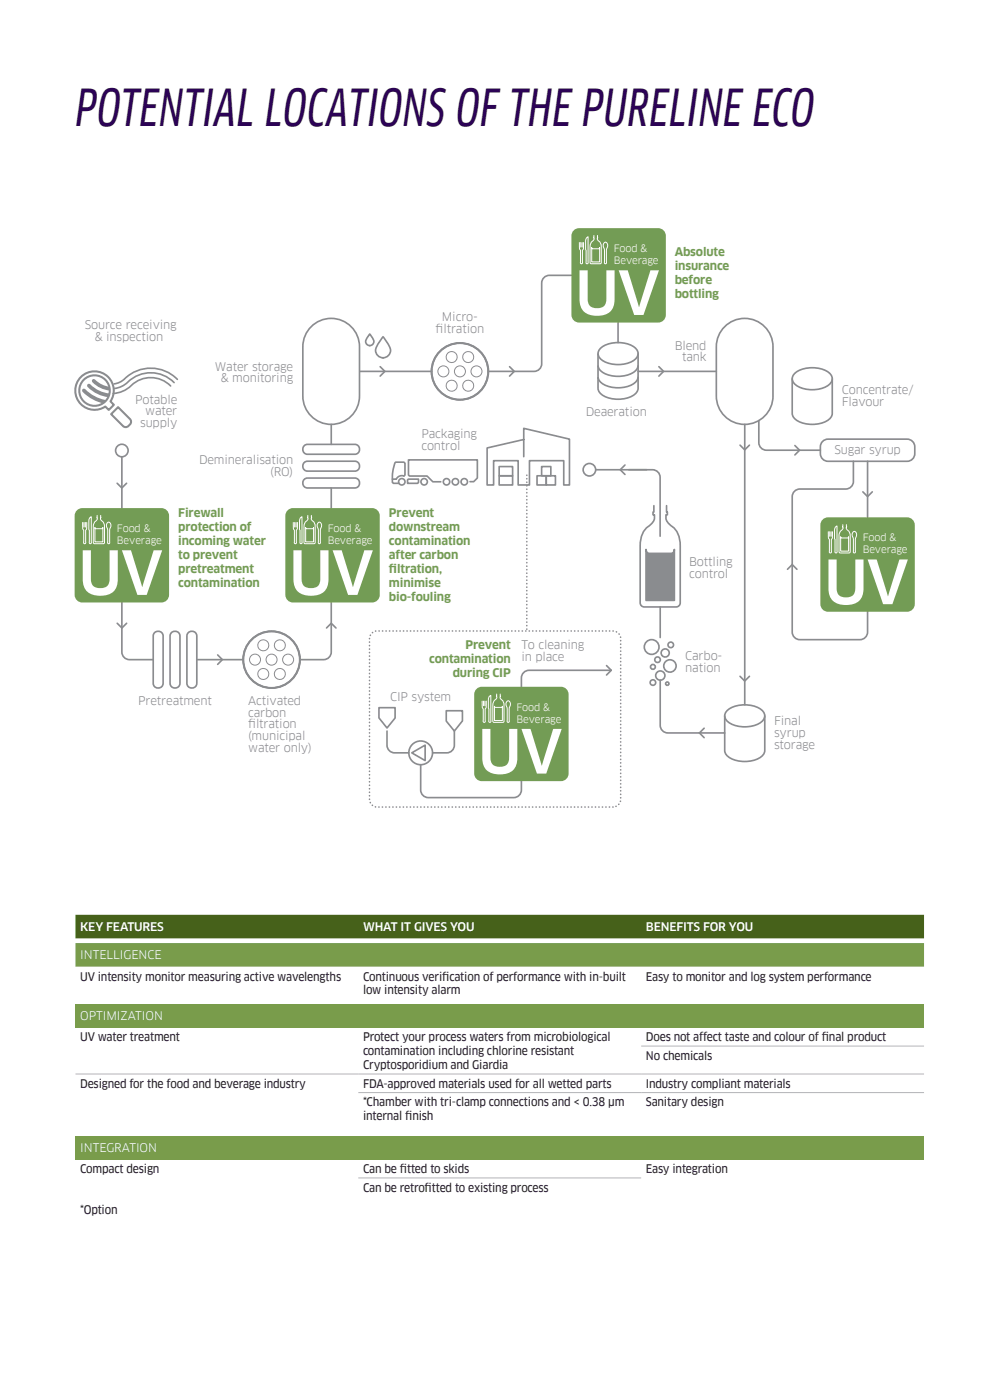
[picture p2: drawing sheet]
<svg xmlns="http://www.w3.org/2000/svg" width="210mm" height="297mm" viewBox="0 0 210 297" stroke-linecap="round" stroke-linejoin="round" font-family="sans-serif">
<path d="M16 194.1h60v5h-60zM76 194.1h60v5h-60zM136 194.1h60v5h-60z" fill="#46611a"/>
<g fill="#799c4b">
<path d="M16 213h180v5h-180z"/>
<path d="M16 200.1h60v5h-60zM76 200.1h60v5h-60zM136 200.1h60v5h-60z"/>
</g>
<path d="M16 227.8h180M76 231.8h120M136 221.9h60" fill="none" stroke="#b2b3b7" stroke-width=".21"/>
<path d="M16 240.9h180v5h-180z" fill="#799c4b"/>
<path d="M76 249.9h60" fill="none" stroke="#b2b3b7" stroke-width=".21"/>
<path d="M25.8 95.6v12.2M70.3 90v4.3M181 97.9v4.2a1.62 1.62 0 0 1-1.6 1.6h-9.7a1.62 1.62 0 0 0-1.7 1.7v28.7a1.62 1.62 0 0 0 1.7 1.6h12.7a1.62 1.62 0 0 0 1.6-1.6v-5.1M70.3 103.5v4.3M25.8 125.8v12.5a1.62 1.62 0 0 0 1.7 1.6h5M70.3 127.8v10.5a1.62 1.62 0 0 1-1.7 1.6h-5" fill="none" stroke="#8a8c8f" stroke-width=".35"/>
<circle cx="25.8" cy="95.6" r="1.33" fill="#fff"/>
<path d="M24.7 95.6a1.15 1.15 0 0 0 2.3 0 1.15 1.15 0 0 0-2.3 0zM24.3 95.6a1.55 1.55 0 0 1 3.1 0 1.55 1.55 0 0 1-3.1 0z" fill="#8a8c8f"/>
<path d="M36.2 81.9a6 6 0 0 0-8.8 .3l-1.7 .9-1.7 .4M36.9 81.2a7 7 0 0 0-10.2 .2l-.9 .6-1.5 .4M37.6 80.5a8 8 0 0 0-11.6 .2l-.8 .5-1 .2M24.8 102.5l1 1 1-1M96.4 155.1v3a1.62 1.62 0 0 1-1.6 1.6h-3M128.7 141.2l1 1-1 1M129.7 142.2h-17.5a1.62 1.62 0 0 0-1.6 1.6v1.9M89.2 162.2v5.4a1.62 1.62 0 0 0 1.7 1.6h18.1a1.62 1.62 0 0 0 1.6-1.6v-1.9" fill="none" stroke="#8a8c8f" stroke-width=".35"/>
<g fill="none" stroke="#8a8c8f" stroke-width=".44">
<path d="M17.2 80a4.1 4.1 0 0 1 5.5-.3 4.1 4.1 0 0 1 .7 5.4l.8 .8-1.1 1.1-.8-.8a4.1 4.1 0 0 1-5.4-.7 4.1 4.1 0 0 1 .3-5.5zM23.6 87.9l1.4-1.5 2.6 2.5a1.07 1.07 0 0 1-.2 1.3 1.07 1.07 0 0 1-1.3 .2z"/>
<circle cx="20.1" cy="82.9" r="3.2"/>
</g>
<path d="M17.8 82.8l1.7 1.4 1.3 .6 1.4 .4M18.9 81.8l1.6 1.3 1.3 .5 1.3 .3M19.9 80.8l1.6 1.1 1.8 .6" fill="none" stroke="#8a8c8f" stroke-width=".8"/>
<path d="M101.1 146.2l.7-.5h.4h16.8a1.62 1.62 0 0 1 1.6 1.6v16.8a1.62 1.62 0 0 1-1.6 1.6h-16.8a1.62 1.62 0 0 1-1.6-1.6v-16.8v-.4z" fill="#739c55"/>
<g fill="#fff">
<path d="M102.3 154.6h1.7v6.1a1.83 1.83 0 0 0 2.5 1.9 1.63 1.63 0 0 0 1.5-1.9v-6.1h1.7v6.1a3.2 3.2 0 0 1-3.7 3.6 3.2 3.2 0 0 1-3.7-3.6z"/>
<path d="M110.6 154.6h1.9l2.4 7.8 2.4-7.8h1.9l-3.3 9.5h-2z"/>
</g>
<path d="M102.3 148.7v1.3l.2 .4v2.6l.2 .2 .2-.2v-2.6l.2-.4 .1-1.3M102.6 148.7v1M102.9 148.7v1M103.9 147.7l.2-.2v5.5l-.2 .2-.2-.2-.1-2.8v-1.7zM104.9 149.8l.2 .3h1.3l.2-.3v3.1h-1.7zM105.4 147.2l-.1 .9-.5 .6-.2 .5-.1 3.8 .3 .2h1.9l.2-.2v-3.8l-.3-.5-.5-.6v-.9M107.5 148.9l.1-.2a.78 .78 0 0 1 .7 .6 .78 .78 0 0 1-.2 .8l-.1 2.9-.2 .2-.2-.2v-2.6l-.3-1z" fill="none" stroke="#fff" stroke-width=".21"/>
<g fill="none" stroke="#8a8c8f" stroke-width=".35">
<path d="M66 69.3a6 6 0 0 1 6.5-1.3 6 6 0 0 1 3.8 5.6v10.4a6 6 0 0 1-6.1 6 6 6 0 0 1-6-6v-10.4a6 6 0 0 1 1.8-4.3zM78.4 70.9l.3 .4a1.4 1.4 0 0 1 .4 1.8 .91 .91 0 0 1-1.4-.1 .91 .91 0 0 1 .2-1.3zM81.3 71.4l.8 1.1a2.34 2.34 0 0 1 .4 2.7 1.61 1.61 0 0 1-2.3 .3 1.61 1.61 0 0 1-.1-2.3zM126.9 75v7.4a2.83 2.83 0 0 0 2.6 2.1 5.9 5.9 0 0 0 5.5-1.2l.4-.9v-7.4M126.9 79.9a2.83 2.83 0 0 0 2.6 2.2 5.9 5.9 0 0 0 5.5-1.3l.4-.9M126.9 77.5a2.83 2.83 0 0 0 2.6 2.2 5.9 5.9 0 0 0 5.5-1.3l.4-.9M127.6 73.7a6.3 6.3 0 0 1 7.4 .4 1.66 1.66 0 0 1-.9 2.6 6.3 6.3 0 0 1-6.9-.8 1.48 1.48 0 0 1 .4-2.2zM153.7 69.3a6 6 0 0 1 6.6-1.3 6 6 0 0 1 3.7 5.6v10.4a6 6 0 0 1-6 6 6 6 0 0 1-6-6v-10.4a6 6 0 0 1 1.7-4.3zM168.8 79a6.3 6.3 0 0 1 7.4 .4 1.66 1.66 0 0 1-.9 2.6 6.3 6.3 0 0 1-6.9-.7 1.48 1.48 0 0 1 .4-2.3zM64.5 94.6l.7-.3h10.1a1.05 1.05 0 0 1 1 1 1.05 1.05 0 0 1-1 1.1h-10.1a1.06 1.06 0 0 1-.9-.7 1.06 1.06 0 0 1 .2-1.1zM64.5 98.1l.7-.3h10.1a1.05 1.05 0 0 1 1 1.1 1.05 1.05 0 0 1-1 1h-10.1a1.06 1.06 0 0 1-.9-.6 1.06 1.06 0 0 1 .2-1.2zM105.9 99h2.8v1.9h-2.8z"/>
<path d="M111.1 93.2v-2.3l9.7 2.3v9.7h-1.2v-5.2h-7.3v5.2h-2.4v-5.2h-5.2v5.2h-1.4v-7.9l7.8-1.8v3.7M114.9 99h1.9v1.9h-1.9zM168 80.3v7.4a2.83 2.83 0 0 0 2.6 2.1 5.9 5.9 0 0 0 5.6-1.2l.3-.9v-7.4M64.5 101.7l.7-.3h10.1a1.05 1.05 0 0 1 1 1.1 1.05 1.05 0 0 1-1 1h-10.1a1.06 1.06 0 0 1-.9-.7 1.06 1.06 0 0 1 .2-1.1zM83.2 101.6h.9a1.3 1.3 0 0 1 1.6-.6l.2-.2v-2.5l-.2-.3h-1.8a7.7 7.7 0 0 0-.7 4.3l.2 .2h1.2M86.6 101.6h2.2v.7l-.2 .2h-2.2v-.7zM99.7 102.2h.8l.8-.8v-3.8h-14.7v3.2l.3 .2h3.7l1.2 1.2h1.7M105.9 100.9h2.8v2h-2.8zM113.9 100.9h2v2h-2zM115.9 100.9h1.9v2h-1.9zM32.8 134.2a1.08 1.08 0 0 1 1.1-.2 1.08 1.08 0 0 1 .7 .9v10.1a1.05 1.05 0 0 1-1 1 1.05 1.05 0 0 1-1.1-1v-10.1zM36.4 134.2a1.08 1.08 0 0 1 1.1-.2 1.08 1.08 0 0 1 .7 .9v10.1a1.05 1.05 0 0 1-1.1 1 1.05 1.05 0 0 1-1-1v-10.1z"/>
<path d="M39.9 134.2a1.08 1.08 0 0 1 1.2-.2 1.08 1.08 0 0 1 .6 .9v10.1a1.05 1.05 0 0 1-1 1 1.05 1.05 0 0 1-1.1-1v-10.1zM80.4 150.1h3.4v2.2l-1.7 2.1-1.7-2.1zM82.1 155.1v3a1.62 1.62 0 0 0 1.6 1.6h3M87.3 159.7l2.9-1.6v3.2zM94.7 150.8h3.4v2.1l-1.7 2.2-1.7-2.1zM153.7 151.8v7.4a2.83 2.83 0 0 0 2.6 2.2 5.9 5.9 0 0 0 5.6-1.3l.3-.9v-7.4M154.5 150.6a6.3 6.3 0 0 1 7.4 .4 1.66 1.66 0 0 1-.9 2.5 6.3 6.3 0 0 1-6.9-.7 1.48 1.48 0 0 1 .4-2.2z"/>
<circle cx="97.6" cy="78.8" r="6"/>
<circle cx="85.2" cy="102.2" r=".68"/>
<circle cx="90" cy="102.2" r=".68"/>
<circle cx="94.7" cy="102.2" r=".68"/>
<circle cx="96.6" cy="102.2" r=".68"/>
<circle cx="98.5" cy="102.2" r=".68"/>
<circle cx="57.6" cy="139.9" r="6"/>
<circle cx="89.2" cy="159.7" r="2.52"/>
</g>
<path d="M111.7 100.8v33.1M78.9 134.3l.7-.4h.4h50a1.62 1.62 0 0 1 1.7 1.6v34.1a1.62 1.62 0 0 1-1.7 1.6h-50a1.62 1.62 0 0 1-1.6-1.6v-34.1v-.4z" fill="none" stroke="#8a8c8f" stroke-width=".35" stroke-dasharray="0 .7"/>
<g fill="none" stroke="#8a8c8f" stroke-width=".44">
<circle cx="97.6" cy="78.8" r="6"/>
<circle cx="57.6" cy="139.9" r="6"/>
</g>
<g fill="none" stroke="#8a8c8f" stroke-width=".21">
<circle cx="94.1" cy="78.8" r="1.17"/>
<circle cx="95.8" cy="75.7" r="1.17"/>
<circle cx="97.6" cy="78.8" r="1.17"/>
<circle cx="99.3" cy="75.7" r="1.17"/>
<circle cx="101.1" cy="78.8" r="1.17"/>
<circle cx="95.8" cy="81.8" r="1.17"/>
<circle cx="99.3" cy="81.8" r="1.17"/>
<circle cx="54.1" cy="139.9" r="1.17"/>
<circle cx="55.9" cy="136.9" r="1.17"/>
<circle cx="57.6" cy="139.9" r="1.17"/>
<circle cx="59.4" cy="136.9" r="1.17"/>
<circle cx="61.1" cy="139.9" r="1.17"/>
<circle cx="55.9" cy="143" r="1.17"/>
<circle cx="59.4" cy="143" r="1.17"/>
</g>
<path d="M137 116.6a.77 .77 0 0 0 .8 .8h4.5a.77 .77 0 0 0 .7-.8v10.8h-6z" fill="#8a8c8f"/>
<path d="M137 116.6a.77 .77 0 0 0 .8 .8h4.5a.77 .77 0 0 0 .7-.8v10.8h-6zM138.7 107.3v1.3h-.2v.6h.3a2.43 2.43 0 0 1-1.4 2.5 4.6 4.6 0 0 0-1.6 4.1v12.1a.86 .86 0 0 0 .9 .9h6.7a.86 .86 0 0 0 .9-.9v-12.1a4.7 4.7 0 0 0-2.2-4.4 2.18 2.18 0 0 1-.8-2.2h.3v-.6h-.2v-1.3" fill="none" stroke="#8a8c8f" stroke-width=".35"/>
<path d="M16.3 108.3l.7-.5h.5h16.7a1.62 1.62 0 0 1 1.7 1.6v16.8a1.62 1.62 0 0 1-1.7 1.6h-16.7a1.62 1.62 0 0 1-1.7-1.6v-16.8l.1-.4z" fill="#739c55"/>
<g fill="#fff">
<path d="M17.5 116.7h1.8v6.1a1.83 1.83 0 0 0 2.5 1.9 1.63 1.63 0 0 0 1.4-1.9v-6.1h1.8v6.1a3.2 3.2 0 0 1-3.7 3.6 3.2 3.2 0 0 1-3.8-3.6z"/>
<path d="M25.9 116.7h1.9l2.4 7.8 2.4-7.8h1.8l-3.3 9.5h-2z"/>
</g>
<path d="M17.5 110.8v1.3l.3 .4-.1 2.6 .3 .2 .2-.2v-2.6l.2-.4v-1.3M17.8 110.8v1M18.1 110.8v1M19.1 109.8l.3-.2v5.5l-.2 .2-.3-.2-.1-2.8v-1.7zM20.1 111.9l.2 .3h1.3l.2-.3v3.1h-1.7zM20.6 109.3v.9l-.5 .6-.3 .5v3.8l.2 .2h1.9l.3-.2-.1-3.8-.2-.5-.5-.6v-.9M22.7 111l.2-.2a.78 .78 0 0 1 .7 .6 .78 .78 0 0 1-.3 .8v2.9l-.3 .2-.2-.2v-2.6l-.2-1z" fill="none" stroke="#fff" stroke-width=".21"/>
<path d="M61 108.3l.7-.5h.5h16.7a1.62 1.62 0 0 1 1.7 1.6v16.8a1.62 1.62 0 0 1-1.7 1.6h-16.7a1.62 1.62 0 0 1-1.7-1.6v-16.8l.1-.4z" fill="#739c55"/>
<g fill="#fff">
<path d="M62.2 116.7h1.8v6.1a1.83 1.83 0 0 0 2.4 1.9 1.63 1.63 0 0 0 1.5-1.9v-6.1h1.8v6.1a3.2 3.2 0 0 1-3.7 3.6 3.2 3.2 0 0 1-3.8-3.6z"/>
<path d="M70.6 116.7h1.9l2.4 7.8 2.4-7.8h1.8l-3.3 9.5h-2z"/>
</g>
<path d="M62.2 110.8v1.3l.3 .4-.1 2.6 .2 .2 .3-.2v-2.6l.2-.4v-1.3M62.5 110.8v1M62.8 110.8v1M63.8 109.8l.3-.2v5.5l-.2 .2-.3-.2-.1-2.8v-1.7zM64.8 111.9l.2 .3h1.3l.2-.3v3.1h-1.7zM65.3 109.3v.9l-.5 .6-.3 .5v3.8l.2 .2h1.9l.3-.2-.1-3.8-.2-.5-.5-.6-.1-.9M67.4 111l.2-.2a.78 .78 0 0 1 .7 .6 .78 .78 0 0 1-.3 .8v2.9l-.3 .2-.2-.2v-2.6l-.2-1z" fill="none" stroke="#fff" stroke-width=".21"/>
<g fill="none" stroke="#8a8c8f" stroke-width=".35">
<path d="M121.2 58.4h-4.7a1.62 1.62 0 0 0-1.6 1.6v17.2a1.62 1.62 0 0 1-1.6 1.6h-9.7M76.3 78.8h15.3M80.6 77.8l1 1-1 1M108.1 77.8l1 1-1 1M131.1 68.4v4.3M139.8 77.8l1 1-1 1M125 99.7h12.2M133.4 99.7h5a1.62 1.62 0 0 1 1.6 1.6v12.5M157 94.4l1 1 1-1M161 89.2v4.7a1.62 1.62 0 0 0 1.6 1.6h11.4M168.6 94.5l1 1-1 1M183 104.3l1 1 1-1"/>
<path d="M24.9 132.2l1 1 1-1M41.7 139.9h9.9M46.2 138.9l1 1-1 1M69.3 133.2l1-1 1 1M140 128.8v6.5M167 120.8l1-1 1 1M140 144.3v9.6a1.62 1.62 0 0 0 1.7 1.6h12M149.4 154.5l-1 1 1 1M157 143.5l1 1 1-1"/>
</g>
<circle cx="125" cy="99.7" r="1.33" fill="#fff"/>
<path d="M123.9 99.7a1.15 1.15 0 0 0 2.3 0 1.15 1.15 0 0 0-2.3 0zM123.5 99.7a1.5 1.5 0 0 1 3 0 1.5 1.5 0 0 1-3 0z" fill="#8a8c8f"/>
<g fill="none" stroke="#8a8c8f" stroke-width=".35">
<path d="M135.4 78.8h16.5M132.6 98.7l-1 1 1 1M158 90v59.5M174.5 93.6l.7-.4h.4h16.8a1.62 1.62 0 0 1 1.6 1.6 2.54 2.54 0 0 1-.8 2.8l-.8 .3h-16.8a1.62 1.62 0 0 1-1.6-1.7 2.77 2.77 0 0 1 .5-2.6zM184 97.9v11.8"/>
<circle cx="138.2" cy="137.3" r="1.56"/>
<circle cx="139.5" cy="140" r=".59"/>
<circle cx="141.1" cy="138.5" r=".86"/>
<circle cx="142.3" cy="136.8" r=".59"/>
<circle cx="138.5" cy="141.5" r=".52"/>
<circle cx="138.5" cy="144.8" r=".59"/>
<circle cx="140.1" cy="143.3" r=".98"/>
<circle cx="141.5" cy="145" r=".35"/>
<circle cx="142.1" cy="141.3" r="1.31"/>
</g>
<path d="M121.7 48.9l.7-.4 .4-.1h16.8a1.62 1.62 0 0 1 1.6 1.6v16.8a1.62 1.62 0 0 1-1.6 1.6h-16.8a1.62 1.62 0 0 1-1.6-1.6v-16.8l.1-.4z" fill="#739c55"/>
<g fill="#fff">
<path d="M122.9 57.3h1.8v6.1a1.83 1.83 0 0 0 2.4 2 1.63 1.63 0 0 0 1.5-2v-6.1h1.8v6.1a3.2 3.2 0 0 1-3.7 3.6 3.2 3.2 0 0 1-3.8-3.6z"/>
<path d="M131.2 57.3h2l2.3 7.8 2.5-7.8h1.8l-3.3 9.5h-2z"/>
</g>
<path d="M122.9 51.4v1.3l.2 .4v2.6l.2 .3 .3-.3-.1-2.6 .3-.4v-1.3M123.2 51.4v1M123.5 51.4v1M124.5 50.4l.2-.2 .1 5.5-.3 .3-.2-.3-.1-2.8v-1.7zM125.5 52.6l.2 .2h1.3l.2-.2v3h-1.7zM126 49.9v.9l-.6 .6-.2 .5v3.8l.2 .3h1.9l.2-.3v-3.8l-.2-.5-.6-.6v-.9M128.1 51.6l.2-.2a.78 .78 0 0 1 .6 .6 .78 .78 0 0 1-.2 .8v2.9l-.3 .3-.2-.3v-2.6l-.2-1z" fill="none" stroke="#fff" stroke-width=".21"/>
<path d="M174.5 110.2l.7-.4h.4h16.8a1.62 1.62 0 0 1 1.6 1.6v16.8a1.62 1.62 0 0 1-1.6 1.6h-16.8a1.62 1.62 0 0 1-1.6-1.6v-16.8l.1-.5z" fill="#739c55"/>
<g fill="#fff">
<path d="M175.7 118.7h1.8v6.1a1.83 1.83 0 0 0 2.4 1.9 1.63 1.63 0 0 0 1.5-1.9v-6.1h1.8v6.1a3.2 3.2 0 0 1-3.7 3.5 3.2 3.2 0 0 1-3.8-3.5z"/>
<path d="M184 118.7h2l2.3 7.8 2.5-7.8h1.8l-3.3 9.5h-2z"/>
</g>
<path d="M175.7 112.8v1.3l.2 .4v2.6l.2 .2 .3-.2v-2.6l.2-.4v-1.3M176 112.8v1M176.3 112.8v1M177.3 111.7l.2-.1 .1 5.5-.3 .2-.2-.2-.1-2.8v-1.7zM178.3 113.9l.2 .2h1.3l.2-.2v3h-1.7zM178.8 111.3v.9l-.5 .5-.3 .6v3.8l.2 .2h1.9l.2-.2v-3.8l-.2-.6-.6-.5v-.9M180.9 112.9l.2-.1a.78 .78 0 0 1 .6 .5 .78 .78 0 0 1-.2 .9v2.9l-.3 .2-.2-.2v-2.7l-.2-1z" fill="none" stroke="#fff" stroke-width=".21"/>
<text font-size="10.6" fill="#2c0356" x="16.1" y="26.7">POTENTIAL LOCATIONS OF THE PURELINE ECO</text>
<g font-size="2.5" fill="#739c55">
<text x="143.1" y="54.3">Absolute</text>
<text x="143.1" y="57.3">insurance</text>
<text x="143.1" y="60.2">before</text>
<text x="143.1" y="63.2">bottling</text>
<text x="37.8" y="109.7">Firewall</text>
<text x="37.8" y="112.7">protection of</text>
<text x="82.5" y="109.7">Prevent</text>
<text x="82.5" y="112.7">downstream</text>
<text x="37.8" y="115.7">incoming water</text>
<text x="37.8" y="118.6">to prevent</text>
<text x="82.5" y="115.7">contamination</text>
<text x="82.5" y="118.6">after carbon</text>
<text x="37.8" y="121.6">pretreatment</text>
<text x="37.8" y="124.6">contamination</text>
<text x="82.5" y="121.6">f</text>
<text x="82.5" y="121.6">iltration,</text>
<text x="82.5" y="124.6">minimise</text>
<text x="82.5" y="127.5">bio-fouling</text>
<text x="98.7" y="137.8">Prevent</text>
<text x="91" y="140.7">contamination</text>
<text x="96" y="143.7">during CIP</text>
</g>
<g font-size="2.5" fill="#8a8c8f">
<text x="18" y="69.9">Source receiving</text>
<text x="92.4" y="70.6">f</text>
<text x="92.4" y="70.6">iltration</text>
<text x="93.7" y="68.2">Micro-</text>
<text x="20.1" y="72.3">&amp; inspection</text>
<text x="143.1" y="74.2">Blend</text>
<text x="144.7" y="76.6">tank</text>
<text x="45.6" y="78.6">Water storage</text>
<text x="46.9" y="81.1">&amp; monitoring</text>
<text x="178.6" y="83.6">Concentrate/</text>
<text x="28.7" y="85.6">Potable</text>
<text x="30.8" y="88.1">water</text>
<text x="124.2" y="88.3">Deaeration</text>
<text x="178.6" y="86.1">Flavour</text>
<text x="29.7" y="90.6">supply</text>
<text x="89.4" y="92.9">Packaging</text>
<text x="89.4" y="95.4">control</text>
<text x="42.2" y="98.5">Demineralisation</text>
<text x="57.3" y="100.9">(RO)</text>
<text x="177" y="96.3">Sugar syrup</text>
<text x="146.2" y="120">Bottling</text>
<text x="146.2" y="122.5">control</text>
<text x="110.6" y="137.8">To cleaning</text>
<text x="110.6" y="140.2">in place</text>
<text x="145.3" y="140.1">Carbo-</text>
<text x="145.3" y="142.6">nation</text>
<text x="29.3" y="149.6">Pretreatment</text>
<text x="52.6" y="149.6">Activated</text>
<text x="82.8" y="148.8">CIP system</text>
<text x="52.6" y="152">carbon</text>
<text x="52.6" y="154.5">f</text>
<text x="52.6" y="154.5">iltration</text>
<text x="164.2" y="153.9">Final</text>
<text x="52.6" y="157">(municipal</text>
<text x="52.6" y="159.5">water only)</text>
<text x="164.2" y="156.3">syrup</text>
<text x="164.2" y="158.8">storage</text>
</g>
<g font-size="2.5" fill="#fff">
<text x="17" y="197.5">KEY FEATURES</text>
<text x="77" y="197.5">WHAT IT GIVES YOU</text>
<text x="137" y="197.5">BENEFITS FOR YOU</text>
<text x="17" y="203.5">INTELLIGENCE</text>
<text x="17" y="216.4">OPTIMIZATION</text>
<text x="17" y="244.4">INTEGRATION</text>
</g>
<g font-size="2.5" fill="#231f20">
<text x="17" y="208">UV intensity monitor measuring active wavelengths</text>
<text x="77" y="208">Continuous verif</text>
<text x="93.8" y="208">ication of performance with in-built</text>
<text x="137" y="208">Easy to monitor and log system performance</text>
<text x="77" y="211">low intensity alarm</text>
<text x="17" y="220.9">UV water treatment</text>
<text x="77" y="220.9">Protect your process waters from microbiological</text>
<text x="137" y="220.9">Does not affect taste and colour of f</text>
<text x="174.3" y="220.9">inal product</text>
<text x="77" y="223.9">contamination including chlorine resistant</text>
<text x="77" y="226.8">Cryptosporidium and Giardia</text>
<text x="137" y="224.9">No chemicals</text>
<text x="17" y="230.8">Designed for the food and beverage industry</text>
<text x="77" y="230.8">FDA-approved materials used for all wetted parts</text>
<text x="137" y="230.8">Industry compliant materials</text>
<text x="77" y="234.7">*Chamber with tri-clamp connections and &lt; 0.38 µm</text>
<text x="77" y="237.7">internal f</text>
<text x="85.9" y="237.7">inish</text>
<text x="137" y="234.7">Sanitary design</text>
<text x="17" y="248.9">Compact design</text>
<text x="77" y="248.9">Can be f</text>
<text x="84.8" y="248.9">itted to skids</text>
<text x="137" y="248.9">Easy integration</text>
<text x="17" y="257.5">*Option</text>
<text x="77" y="252.8">Can be retrof</text>
<text x="90.1" y="252.8">itted to existing process</text>
</g>
<g font-size="2.1" fill="#fff">
<text x="130.2" y="53.5">Food &amp;</text>
<text x="130.2" y="56">Beverage</text>
<text x="24.8" y="112.9">Food &amp;</text>
<text x="69.5" y="112.9">Food &amp;</text>
<text x="24.8" y="115.4">Beverage</text>
<text x="69.5" y="115.4">Beverage</text>
<text x="183" y="114.8">Food &amp;</text>
<text x="183" y="117.4">Beverage</text>
<text x="109.6" y="150.8">Food &amp;</text>
<text x="109.6" y="153.3">Beverage</text>
</g>
</svg>
